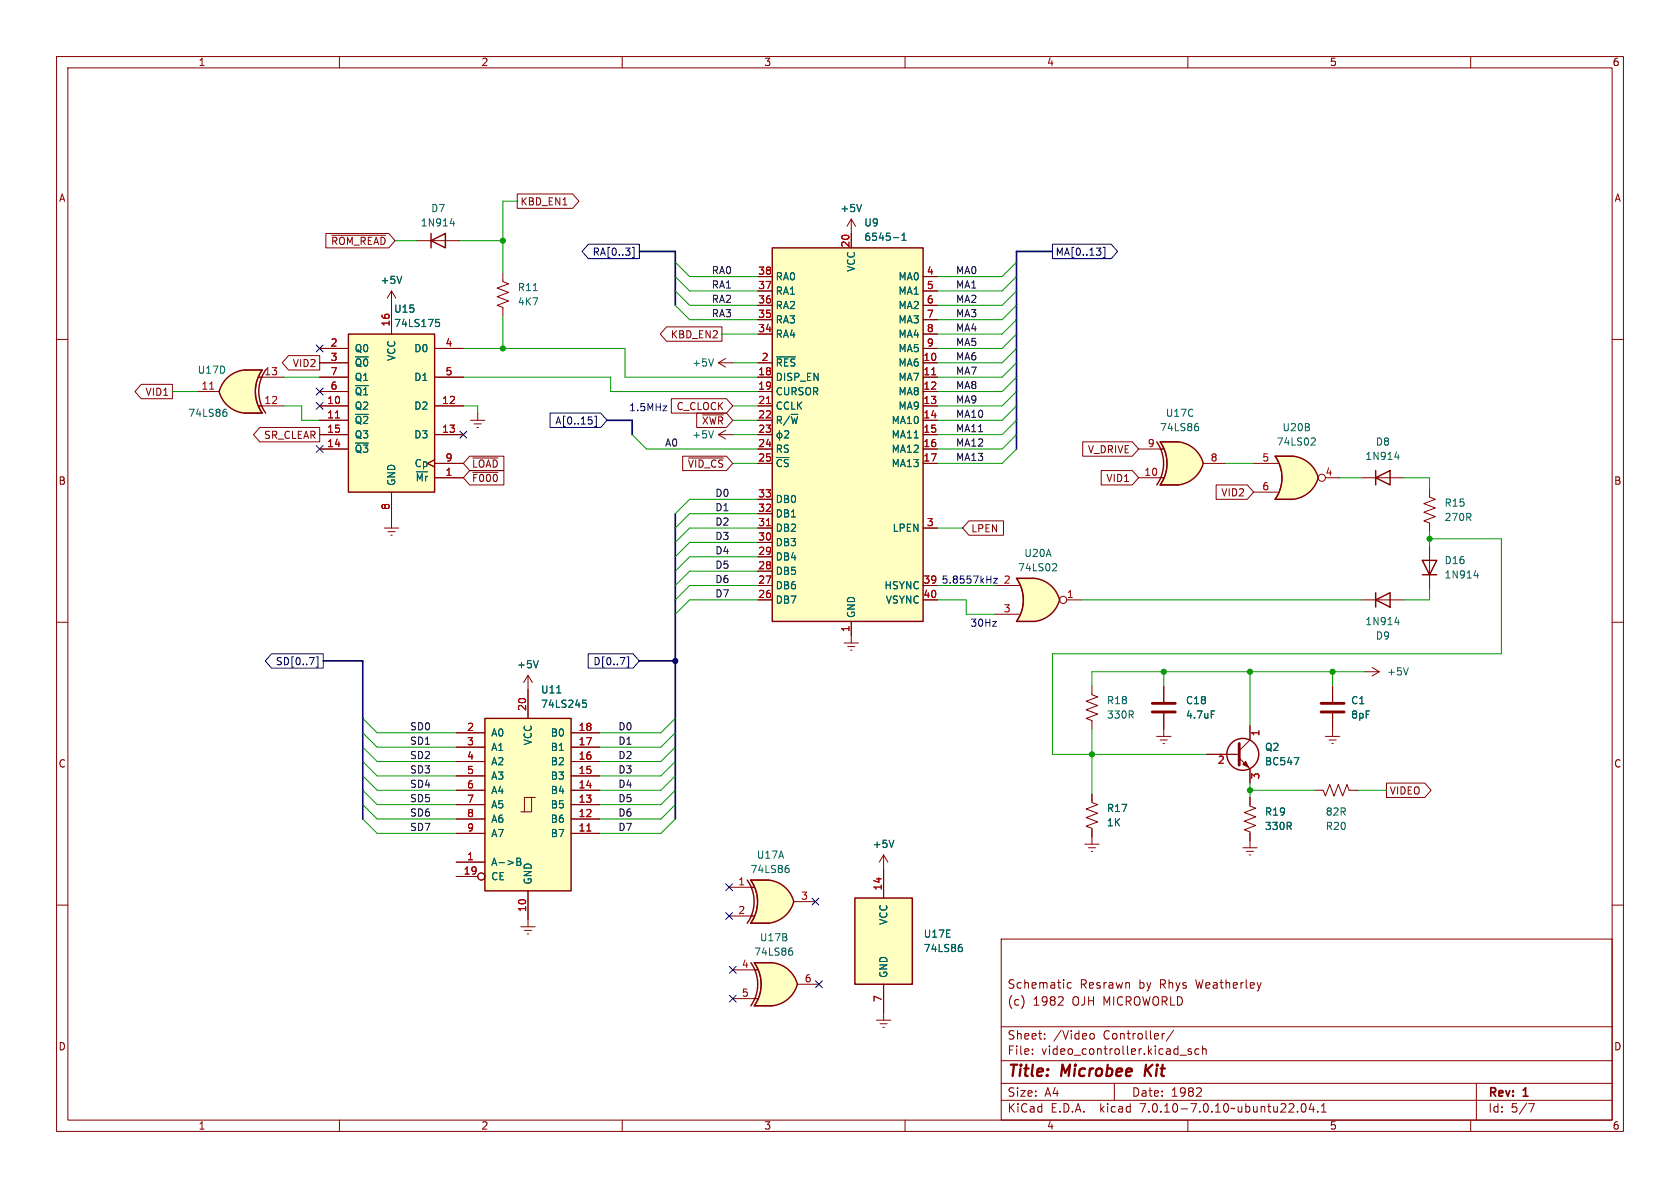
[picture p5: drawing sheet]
<svg xmlns="http://www.w3.org/2000/svg" width="297mm" height="210mm" viewBox="0 0 297 210" stroke-linecap="round" stroke-linejoin="round" font-family="sans-serif">
<g fill="none" stroke="#840000" stroke-width=".18">
<path d="M10 10h277v190h-277zM12 12h273v186h-273zM60 10v2M110 10v2M160 10v2M210 10v2M260 10v2M10 60h2M285 60h2M10 110h2M285 110h2M193 121.3v1.5l1.1 .4-2.1 .8 2.1 .7-2.1 .8 2.1 .7-2.1 .8 1 .4v1.5"/>
<path d="M204.5 130.2h2.5M205.1 130.8h1.3M205.6 131.4h.3M205.7 121.3v2.8M205.7 126.1v4.1M10 160h2M193 140.3v1.6l1.1 .3-2.1 .8 2.1 .8-2.1 .7 2.1 .8-2.1 .8 1 .3v1.6M285 160h2M177 166h108v32h-108zM181 176.6v1M187.8 176.3l.2 .2-.1 .3-.9 .9h1M189.4 173.8l-.4-.1-.3 .3v.4l.1 .2h.6"/>
<path d="M60 198v2M110 198v2M160 198v2M177 194.5h108M177 191.5h108M177 187.5h108M177 181.5h108M182.5 186.3v.1M182.5 185.5v.1M184.7 183.6v.1M184.7 182.8v.1M192.7 182.8l.5-.1 .3 .3v.4l-.2 .2-.3 .1-.3-.1"/>
<path d="M197 191.5v3M205.9 182.7l-.3 .1-.1 .2M207.5 182.1l-1.3 2M208.6 186.5h1.1M210 198v2M210.6 185.5l-.4-.1-.2 .2 .1 .2 .5 .2v.3h-.6M212 185.5l-.5-.1-.3 .3v.4l.2 .2h.6M212.2 192.4l.2 .2-.1 .3-.8 .9h.9M212.6 185.5l.2-.1 .4 .1v.9M212.6 184.9v1.5M229.4 196.5v.1M230.2 195.2l.2-.1a.81 .81 0 0 1 .6 .6 .81 .81 0 0 1-.3 .8l-.2 .1a.81 .81 0 0 1-.3-1.4z"/>
<path d="M231.8 195l-.3 1.1h.9M232.2 195.6v1M233 196.5v.1M233.6 196.6h.9M233.6 195.5l.4-.4v1.5M260 198v2M261 191.5v6.5M270.2 195.1h1l-.6 1.5"/>
</g>
<path d="M202.6 188.2l-.3 2M203.7 188.2l-1.2 1.2" fill="none" stroke="#840000" stroke-width=".4"/>
<path d="M203.7 125.9h4.1M203.7 124.3h4.1" fill="none" stroke="#840000" stroke-width=".51"/>
<path d="M214.1 125.7h.6" fill="none" stroke="#006464" stroke-width=".18"/>
<path d="M135.3 158l5 1.4a5.2 5.2 0 0 1-4.4 3.8z" fill="#ffffc2" stroke="#ffffc2" stroke-width=".18"/>
<path d="M132.7 155.6h3.2M132.7 163.2h3.2" fill="none" stroke="#ffffc2" stroke-width=".18"/>
<path d="M132.7 155.6h3.2v7.6h-3.2a6.7 6.7 0 0 0 0-7.6z" fill="#ffffc2"/>
<g fill="#ffffc2" stroke="#ffffc2" stroke-width=".18">
<path d="M135.9 155.6a5.1 5.1 0 0 1 4.4 3.8l-4.9 1.3z"/>
<path d="M136 172.6l5 1.4a5.2 5.2 0 0 1-4.4 3.8z"/>
</g>
<path d="M132.1 155.6a6.6 6.6 0 0 1 0 7.6M132.7 155.6h3.2a5.1 5.1 0 0 1 4.4 3.8 5.2 5.2 0 0 1-4.4 3.8h-3.2a6.6 6.6 0 0 0 0-7.6z" fill="none" stroke="#840000" stroke-width=".25"/>
<path d="M128.9 156.8h4.4M135.9 155.6h-3.2a6.6 6.6 0 0 1 0 7.6h3.2M140.3 159.4h3.8M128.9 161.9h4.4" fill="none" stroke="#840000" stroke-width=".18"/>
<path d="M139 153.5h.4l.1 .2v.4l-.5 .1M139.2 153h.2" fill="none" stroke="#006464" stroke-width=".18"/>
<path d="M133.3 177.8h3.2M133.3 170.2h3.2" fill="none" stroke="#ffffc2" stroke-width=".18"/>
<path d="M133.3 170.2h3.2v7.6h-3.2a6.7 6.7 0 0 0 0-7.6z" fill="#ffffc2"/>
<g fill="#ffffc2" stroke="#ffffc2" stroke-width=".18">
<path d="M136.6 170.2a5.1 5.1 0 0 1 4.4 3.8l-5 1.3z"/>
<path d="M61.6 59.1h15.2v27.9h-15.2z"/>
<path d="M151.1 158.8h10.2v15.2h-10.2z"/>
<path d="M182.3 104.7l5 1.3a5.2 5.2 0 0 1-4.4 3.9z"/>
</g>
<path d="M61.6 59.1h15.2v27.9h-15.2zM151.1 158.8h10.2v15.2h-10.2zM132.7 170.2a6.6 6.6 0 0 1 0 7.6M136.5 170.2h-3.2a6.6 6.6 0 0 1 0 7.6h3.2M136.6 170.2a5.1 5.1 0 0 1 4.4 3.8 5.2 5.2 0 0 1-4.4 3.8" fill="none" stroke="#840000" stroke-width=".25"/>
<g fill="none" stroke="#840000" stroke-width=".18">
<path d="M69.2 54v5.1M56.5 71.8h5.1M56.5 74.3h5.1M56.5 76.8h5.1M56.5 79.4h5.1M56.5 61.6h5.1M56.5 64.1h5.1M56.5 66.7h5.1M56.5 69.2h5.1M76.8 71.8h5.1M76.8 76.8h5.1M76.8 61.6h5.1"/>
<path d="M76.8 66.7h5.1M69.2 87v5.1M76.8 81.3l-1.2 .6 1.2 .7M76.8 84.5h5.1M76.8 81.9h5.1M149.2 113.7h2.6M149.9 114.3h1.2M150.4 114.9h.2M150.5 112.4v1.3M156.2 153.7v5.1M191.8 149.2h2.5M192.4 149.9h1.3"/>
<path d="M192.9 150.5h.3M193 148v1.2M129.5 176.5h4.5M129.5 171.5h4.5M136.5 170.2h-3.2a6.6 6.6 0 0 1 0 7.6h3.2M141 174h3.8M156.2 174v6.3M154.9 180.3h2.6M155.6 181h1.2M156.1 181.6h.2"/>
</g>
<path d="M77 56.5h.7M77.2 56.9h.3l.2 .3v.4l-.5 .1M139.7 168.1h.3l.2 .2-.1 .4-.4 .2M139.8 167.6h.2M169.7 167.4l.3 .1 .1 .2v.4l-.4 .1M169.8 166.9h.2" fill="none" stroke="#006464" stroke-width=".18"/>
<path d="M59.3 73.9h.7" fill="none" stroke="#a90000" stroke-width=".18"/>
<path d="M179.7 109.9h3.2M179.7 102.2h3.2" fill="none" stroke="#ffffc2" stroke-width=".18"/>
<path d="M179.7 102.2h3.2v7.7h-3.2a6.7 6.7 0 0 0 0-7.7z" fill="#ffffc2"/>
<g fill="#ffffc2" stroke="#ffffc2" stroke-width=".18">
<path d="M182.9 102.2a5.1 5.1 0 0 1 4.4 3.8l-5 1.3z"/>
<path d="M40.1 66.9a5.2 5.2 0 0 1 3.1-1.5l.6 5.2-5.1-1.4 .6-1.2z"/>
</g>
<path d="M179.7 102.2h3.2a5.1 5.1 0 0 1 4.4 3.8 5.2 5.2 0 0 1-4.4 3.9h-3.2a6.6 6.6 0 0 0 0-7.7z" fill="none" stroke="#840000" stroke-width=".25"/>
<g fill="none" stroke="#840000" stroke-width=".18">
<path d="M175.9 103.5h4.3M175.9 108.6h4.3M182.9 102.2h-3.2a6.6 6.6 0 0 1 0 7.7h3.2M188.6 106h2.5M234.3 130.2h2.6M234.9 130.8h1.3M235.5 131.4h.2M235.6 128.9v1.3M156.2 151.1l-.8 1.3M156.2 151.1v2.6M156.2 151.1l.8 1.3M219.7 149.9h2.5"/>
<path d="M220.3 150.5h1.3M220.9 151.1h.2M221 148.6v1.3"/>
<circle cx="188" cy="106" r=".63"/>
</g>
<path d="M186.3 99.6l.4 .1 .1 .3-.8 .9h.8M158 148.5l-.4 1.3" fill="none" stroke="#006464" stroke-width=".18"/>
<path d="M43.2 65.4h3.2M43.2 73h3.2" fill="none" stroke="#ffffc2" stroke-width=".18"/>
<path d="M43.2 65.4h3.2a6.7 6.7 0 0 0 0 7.6h-3.2z" fill="#ffffc2"/>
<g fill="#ffffc2" stroke="#ffffc2" stroke-width=".18">
<path d="M38.7 69.2l5-1.3-.5 5.1a5.1 5.1 0 0 1-4.5-3.8z"/>
<path d="M207.7 80.6l5 1.3a5.2 5.2 0 0 1-4.4 3.8z"/>
</g>
<path d="M43.2 65.4a5.2 5.2 0 0 0-4.5 3.8 5.1 5.1 0 0 0 4.5 3.8M43.2 65.4h3.2a6.6 6.6 0 0 0 0 7.6h-3.2M47 65.4a6.6 6.6 0 0 0 0 7.6" fill="none" stroke="#840000" stroke-width=".25"/>
<path d="M34.9 69.2h3.8M43.2 65.4h3.2a6.7 6.7 0 0 0 0 7.6h-3.2M45.7 66.7h4.5M45.7 71.8h4.5" fill="none" stroke="#840000" stroke-width=".18"/>
<path d="M37.1 68.8h.7" fill="none" stroke="#a90000" stroke-width=".18"/>
<path d="M39.6 72.8l.4 .1 .1 .2v.4l-.5 .1M39.8 72.3h.2" fill="none" stroke="#006464" stroke-width=".18"/>
<path d="M205.1 78.1h3.2M205.1 85.7h3.2" fill="none" stroke="#ffffc2" stroke-width=".18"/>
<path d="M205.1 78.1h3.2v7.6h-3.2a6.7 6.7 0 0 0 0-7.6z" fill="#ffffc2"/>
<g fill="#ffffc2" stroke="#ffffc2" stroke-width=".18">
<path d="M208.3 78.1a5.1 5.1 0 0 1 4.4 3.8l-5 1.3z"/>
<path d="M228 83.1l5 1.4a5.2 5.2 0 0 1-4.4 3.8z"/>
</g>
<path d="M204.5 78.1a6.6 6.6 0 0 1 0 7.6M205.1 78.1h3.2a5.1 5.1 0 0 1 4.4 3.8 5.2 5.2 0 0 1-4.4 3.8h-3.2a6.6 6.6 0 0 0 0-7.6zM251.5 99.1h2.5l-1.3 2.5zM243.2 106l2.5-1.2v2.5zM243.2 104.8v2.5M251.5 101.6h2.5" fill="none" stroke="#840000" stroke-width=".25"/>
<path d="M201.3 79.4h4.4M208.3 78.1h-3.2a6.6 6.6 0 0 1 0 7.6h3.2M201.3 84.5h4.4M212.7 81.9h3.8M252.7 86.4v1.5l1 .4-2 .7 2 .8-2 .8 2 .7-2 .8 1 .4v1.5M252.7 96.5v7.6M240.7 106h7.6M241.3 118.7h2.5M242.6 118l1.2 .7M243.8 118.7l-1.2 .8M235.6 121.3v2.8M235.6 126.1v2.8" fill="none" stroke="#840000" stroke-width=".18"/>
<path d="M211.4 75.4h.4l.1 .2-.1 .4-.4 .1M211.5 74.9h.3M246.6 110h.8M247.2 109.6v.8M249 118.1l-.5 1.2M260.6 101.8h.8M261.2 101.3v.9" fill="none" stroke="#006464" stroke-width=".18"/>
<path d="M233.6 125.9h4M233.6 124.3h4" fill="none" stroke="#840000" stroke-width=".51"/>
<path d="M225.4 88.3h3.2M225.4 80.6h3.2" fill="none" stroke="#ffffc2" stroke-width=".18"/>
<path d="M225.4 80.6h3.2v7.7h-3.2a6.7 6.7 0 0 0 0-7.7z" fill="#ffffc2"/>
<g fill="#ffffc2" stroke="#ffffc2" stroke-width=".18">
<path d="M228.6 80.6a5.1 5.1 0 0 1 4.4 3.9l-4.9 1.3z"/>
<path d="M85.7 127h15.3v30.5h-15.3z"/>
<path d="M136.5 43.8h26.7v66.1h-26.7z"/>
</g>
<g fill="none" stroke="#840000" stroke-width=".25">
<path d="M76.2 42.5l2.5-1.2v2.5zM76.2 41.3v2.5M136.5 43.8h26.7v66.1h-26.7zM228.6 80.6h-3.2a6.6 6.6 0 0 1 0 7.7h3.2M228.6 80.6a5.1 5.1 0 0 1 4.4 3.9 5.2 5.2 0 0 1-4.4 3.8M243.2 84.5l2.5-1.3v2.5zM243.2 83.2v2.5M85.7 127h15.3v30.5h-15.3z"/>
<circle cx="219.7" cy="133.3" r="2.82"/>
</g>
<g fill="none" stroke="#840000" stroke-width=".18">
<path d="M91.4 34.3h9.8l1.2 1.3-1.2 1.2h-9.8zM150.5 38.7l-.8 1.3M150.5 38.7v5.1M150.5 38.7l.8 1.3M57.6 41.3h11.1l1.1 1.2-1.1 1.3h-11.1zM58.7 41.6h9.5M69.2 51.4v7.7M69.2 51.4l-.7 1.3M69.2 51.4l.8 1.3M73.7 42.5h7.6M88.9 48.3v1.5l1 .4-2 .7 2 .8-2 .8 2 .7-2 .8 1 .4v1.5M117.8 57.8h9.8v2.5h-9.8l-1.1-1.2z"/>
<path d="M134 59.1h2.5M134 56.5h2.5M134 54h2.5M134 51.4h2.5M134 48.9h2.5M163.2 59.1h2.5M163.2 56.5h2.5M163.2 54h2.5M163.2 51.4h2.5M163.2 48.9h2.5M25 67.9h5.5v2.6h-5.5l-1.1-1.3zM45.9 75.6h10.6v2.5h-10.6l-1.1-1.3z"/>
<path d="M51 62.9h5.5v2.5h-5.5l-1.1-1.3zM56.5 74.3h5.1M56.5 64.1h5.1M56.5 76.8h5.1M56.5 66.7h5.1M56.5 69.2h5.1M56.5 71.8h5.1M56.5 79.4h5.1M56.5 61.6h5.1M76.8 76.8h5.1M76.8 66.7h5.1M76.8 71.8h5.1"/>
<path d="M76.8 61.6h5.1M83.2 74.3h2.5M83.8 74.9h1.3M84.3 75.6h.3M84.5 73v1.3M118.7 70.5h9.7l1.1 1.3-1.1 1.2h-9.7zM123.2 73h5.2l1.1 1.3-1.1 1.3h-5.2zM124.2 73.3h3.7M127 64.1l1.3 .8M127 64.1h2.5M127 76.8l1.3 .8M127 76.8h2.5"/>
<path d="M128.3 63.4l-1.3 .7M128.3 76.1l-1.3 .7M134 74.3h2.5M134 64.1h2.5M134 76.8h2.5M134 66.7h2.5M134 69.2h2.5M134 71.8h2.5M134 79.4h2.5M163.2 74.3h2.5M163.2 64.1h2.5M163.2 76.8h2.5"/>
<path d="M163.2 66.7h2.5M163.2 69.2h2.5M163.2 71.8h2.5M163.2 79.4h2.5M163.2 61.6h2.5M191.4 78.1h8.8l1.1 1.3-1.1 1.2h-8.8zM67.9 93.3h2.6M68.6 94h1.2M69.1 94.6h.2M69.2 87v6.3M76.8 81.3l-1.2 .6 1.2 .7M76.8 84.5h5.1"/>
<path d="M76.8 81.9h5.1M83 83.2h6.1v2.5h-6.1l-1.1-1.2zM83 80.6h6.1v2.6h-6.1l-1.1-1.3zM83.6 81h4.4M83.6 83.5h4.4M120.7 80.6h7.7l1.1 1.3-1.1 1.3h-7.7zM121.7 81h6.2M134 81.9h2.5M134 93.3h2.5M134 98.4h2.5M134 95.9h2.5M134 90.8h2.5"/>
<path d="M134 88.3h2.5M163.2 81.9h2.5M163.2 93.3h2.5M171.3 92.1h6.1v2.5h-6.1l-1.1-1.3zM194.7 83.2h5.5l1.1 1.3-1.1 1.2h-5.5zM215 85.7h5.5l1.1 1.3-1.1 1.3h-5.5zM221.6 81.9h4.3M221.6 87h4.3M228.6 80.6h-3.2a6.6 6.6 0 0 1 0 7.7h3.2M234.3 84.5h2.6M240.7 84.5h7.6M93.3 119.4l-.7 1.3"/>
<path d="M93.3 119.4v7.6M93.3 119.4l.8 1.3M134 106h2.5M134 103.5h2.5M134 101h2.5M150.5 109.9v2.5M163.2 106h2.5M163.2 103.5h2.5M80.6 139.7h5.1M80.6 137.2h5.1M80.6 134.6h5.1M80.6 132.1h5.1"/>
<path d="M80.6 129.5h5.1M101 139.7h5M101 137.2h5M101 134.6h5M101 132.1h5M101 129.5h5M205.7 121.3v2.8M205.7 126.1v2.8M213.4 133.4h5.7M219.1 134l1.9 1.9v2.5M221 128.3v2.5l-1.9 1.9M232.4 139.7h1.5l.4 1 .8-2 .7 2 .8-2 .8 2 .7-2 .4 1h1.5"/>
<path d="M235.6 121.3v2.8M235.6 126.1v2.8M245.1 138.4h6.8l1.1 1.3-1.1 1.3h-6.8zM80.6 152.4h5.1M80.6 147.3h5.1M80.6 144.8h5.1M80.6 142.2h5.1M80.6 154.9h3.9M93.3 157.5v6.3M94 141h-1.3v2.5M94.6 141h-.6v2.5h-1.9M101 147.3h5"/>
<path d="M101 144.8h5M101 142.2h5M156.2 153.7v5.1M193 140.3v1.3M193 146.7v1.3M221 141v1.5l1 .4-2 .7 2 .8-2 .8 2 .7-2 .8 1 .4v1.5M92.1 163.8h2.5M92.7 164.5h1.3M93.2 165.1h.3M156.2 174v5.1"/>
<circle cx="233.7" cy="84.5" r=".63"/>
<circle cx="85.1" cy="154.9" r=".63"/>
</g>
<g fill="none" stroke="#006464" stroke-width=".18">
<path d="M79.6 39.5h.8M80.2 39.1v.8M152.3 36.1l-.4 1.3M71 48.8l-.4 1.3M77 56.5h.7M77.2 56.9h.3l.2 .3v.4l-.5 .1M94.3 51.4h.7M157.9 42h1M159.5 42.5h.7M159.5 41.6l.3-.4v1.3M126.1 63.4l-.4 1.3M126.1 76.1l-.4 1.3"/>
<path d="M137.3 63.1h3.3M137.8 76.1v1.7M138.7 76.3l.5-.2 .2 .4-.8 .9h.8M232 77.4l.4 .1 .1 .3-.8 .9h.8M246.6 80.8h.8M247.2 80.4v.8M95.2 116.8l-.5 1.3M98.4 122.5h.8M103 123.8h.6M103.1 124.3h.4l.2 .2-.1 .5h-.5M214.1 125.7h.6M228.8 133.9h.8l-.5 1.3"/>
<path d="M91.4 151.7h.4l.2 .3-.2 .3 .2 .1 .1 .3-.2 .3h-.5zM91.4 152.3h.4M158 148.5l-.4 1.3M169.7 167.4l.3 .1 .1 .2v.4l-.4 .1M169.8 166.9h.2"/>
<circle cx="137.8" cy="77" r=".44"/>
</g>
<path d="M59.3 73.9h.7M135.5 71.3h.7M164.7 66.3h.7M135.5 92.9h.7M103.7 146.9h.8" fill="none" stroke="#a90000" stroke-width=".18"/>
<path d="M219.1 131.4v3.9" fill="none" stroke="#840000" stroke-width=".51"/>
<path d="M219.7 135.1l.5-.5 .5 1z" fill="#840000" stroke="#840000" stroke-width=".18"/>
<g fill="none" stroke="#000084" stroke-width=".18">
<path d="M104 43.2h9v2.5h-9l-1.1-1.2zM111.8 43.7h.3v1.8h-.3M186.1 43.2h10.4l1.1 1.3-1.1 1.2h-10.4zM193.8 43.9h.8l-.4 .4M194.6 44.5v.5M195 43.7h.3v1.8h-.3M55.9 68.6l1.2 1.2M55.9 78.8l1.2 1.2M55.9 61l1.2 1.2M55.9 71.1l1.2 1.3M57.1 68.6l-1.2 1.2M57.1 78.8l-1.2 1.2"/>
<path d="M57.1 61l-1.2 1.2M57.1 71.1l-1.2 1.3M81.3 76.2l1.2 1.2M82.5 76.2l-1.2 1.2M97.2 73h9l1.1 1.3-1.1 1.3h-9zM104.6 74.3v.5M105.1 73.6h.3v1.8h-.3M48 115.6h9.1v2.5h-9.1l-1.1-1.3zM55.9 116.1h.3v1.8h-.3M104 115.6h7.9l1.1 1.2-1.1 1.3h-7.9zM110.8 116.1h.3v1.8h-.3M128.3 156.2l1.2 1.3"/>
<path d="M129.5 156.2l-1.2 1.3M143.5 158.8l1.3 1.2M144.8 158.8l-1.3 1.2M128.3 161.3l1.2 1.2M128.9 170.8l1.2 1.3M128.9 175.9l1.2 1.2M129.5 161.3l-1.2 1.2M130.1 170.8l-1.2 1.3M130.1 175.9l-1.2 1.2M144.2 173.4l1.2 1.2M145.4 173.4l-1.2 1.2"/>
</g>
<path d="M117.2 71.8h.7l-.7 .8h.7M175.5 109.9h.6l-.6 .8h.6M175.7 102.2h.6l-.6 .9h.6" fill="none" stroke="#0000c2" stroke-width=".18"/>
<path d="M113 44.5h6.4v9.5M186.1 44.5h-6.4v34.9M107.3 74.3h4.5v2.5M119.4 90.8v54M57.1 116.8h7v28M113 116.8h6.4" fill="none" stroke="#000084" stroke-width=".3"/>
<g fill="none" stroke="#009600" stroke-width=".18">
<path d="M91.4 35.6h-2.5v12.7M69.8 42.5h3.9M81.3 42.5h7.6M88.9 55.9v5.7M119.4 54l2.5 2.5h12.1M119.4 48.9l2.5 2.5h12.1M119.4 46.4l2.5 2.5h12.1M119.4 51.4l2.5 2.6h12.1M127.6 59.1h6.4M179.7 59.1l-2.5 2.5h-11.5M179.7 54l-2.5 2.5h-11.5M179.7 48.9l-2.5 2.5h-11.5"/>
<path d="M179.7 46.4l-2.5 2.5h-11.5M179.7 56.5l-2.5 2.6h-11.5M179.7 51.4l-2.5 2.6h-11.5M30.5 69.2h4.4M50.2 66.7h6.3M50.2 71.8h3.1v2.5h3.2M81.9 66.7h26v2.5h26.1M81.9 61.6h28.6v5.1h23.5M81.9 71.8h2.6v1.2M111.8 76.8l2.5 2.6h19.7M129.5 71.8h4.5M129.5 76.8h4.5"/>
<path d="M129.5 74.3h4.5M129.5 64.1h4.5M179.7 79.4l-2.5 2.5h-11.5M179.7 64.1l-2.5 2.6h-11.5M179.7 69.2l-2.5 2.6h-11.5M179.7 74.3l-2.5 2.5h-11.5M179.7 66.7l-2.5 2.5h-11.5M179.7 71.8l-2.5 2.5h-11.5M179.7 61.6l-2.5 2.5h-11.5M179.7 76.8l-2.5 2.6h-11.5M129.5 81.9h4.5M134 95.9h-12.1l-2.5 2.5"/>
<path d="M134 98.4h-12.1l-2.5 2.6M134 93.3h-12.1l-2.5 2.6M134 88.3h-12.1l-2.5 2.5M134 90.8h-12.1l-2.5 2.5M165.7 93.3h4.5M216.5 81.9h5.1M236.9 84.5h3.8M248.3 84.5h4.4v1.9M252.7 95.3h12.7v20.3h-79.3v17.8h27.3M252.7 94v2.5M134 106h-12.1l-2.5 2.6M134 101h-12.1l-2.5 2.5"/>
<path d="M134 103.5h-12.1l-2.5 2.5M165.7 106h5.1v2.6h5.1M165.7 103.5h10.2M191.1 106h49.6M205.7 118.7v2.6M221 118.7v9.6M235.6 118.7v2.6M241.3 118.7h-48.3v2.6M252.7 104.1v1.9h-4.4M64.1 137.2l2.6 2.5h13.9M64.1 127l2.6 2.5h13.9M64.1 134.6l2.6 2.6h13.9"/>
<path d="M64.1 129.5l2.6 2.6h13.9M64.1 132.1l2.6 2.5h13.9M64.1 139.7l2.6 2.5h13.9M119.4 137.2l-2.6 2.5h-10.8M119.4 127l-2.6 2.5h-10.8M119.4 134.6l-2.6 2.6h-10.8M119.4 129.5l-2.6 2.6h-10.8M119.4 132.1l-2.6 2.5h-10.8M119.4 139.7l-2.6 2.5h-10.8M193 128.9v11.4M221 139.7h11.4M221 138.4v2.6"/>
<path d="M240 139.7h5.1M64.1 144.8l2.6 2.5h13.9M64.1 142.2l2.6 2.6h13.9M119.4 144.8l-2.6 2.5h-10.8M119.4 142.2l-2.6 2.6h-10.8"/>
</g>
<g fill="#009600" stroke="#009600" stroke-width=".18">
<circle cx="88.9" cy="42.5" r=".46"/>
<circle cx="88.9" cy="61.6" r=".46"/>
<circle cx="221" cy="139.7" r=".46"/>
<circle cx="235.6" cy="118.7" r=".46"/>
<circle cx="252.7" cy="95.3" r=".46"/>
<circle cx="221" cy="118.7" r=".46"/>
<circle cx="193" cy="133.4" r=".46"/>
<circle cx="205.7" cy="118.7" r=".46"/>
</g>
<circle cx="119.4" cy="116.8" r=".46" fill="#000084" stroke="#000084" stroke-width=".18"/>
<g font-size="2.8" fill="#840000">
<text x="178" y="190.9">Title:</text>
<text x="187.7" y="190.9">Microbee</text>
<text x="203.2" y="190.9">Kit</text>
</g>
<g font-size="2.1" fill="#840000">
<text x="178" y="178">(c)</text>
<text x="178" y="175">Schematic</text>
<text x="182.6" y="178">1982</text>
<text x="189.6" y="178">OJH MICROWORLD</text>
<text x="190.9" y="175">Resrawn</text>
<text x="201.4" y="175">by</text>
<text x="205.2" y="175">Rhys</text>
<text x="211.7" y="175">Weatherley</text>
<text x="178" y="184">Sheet:</text>
<text x="186.2" y="184">/Video</text>
<text x="195.1" y="184">Controller/</text>
<text x="178" y="186.7">File:</text>
<text x="184.1" y="186.7">video_controller.kicad_sch</text>
<text x="178" y="196.9">KiCad</text>
<text x="178" y="194.1">Size:</text>
<text x="184.7" y="194.1">A4</text>
<text x="185.7" y="196.9">E.D.A.</text>
<text x="194.6" y="196.9">kicad</text>
<text x="200" y="194.1">Date:</text>
<text x="201.8" y="196.9">7.0.10-7.0.10~ubuntu22.04.1</text>
<text x="207" y="194.1">1982</text>
<text x="263" y="194.3">Rev:</text>
<text x="263" y="196.9">Id:</text>
<text x="267.1" y="196.9">5/7</text>
<text x="269.4" y="194.3">1</text>
</g>
<g font-size="1.8" fill="#840000">
<text x="35" y="11.9">1</text>
<text x="85" y="11.9">2</text>
<text x="135" y="11.9">3</text>
<text x="185" y="11.9">4</text>
<text x="235" y="11.9">5</text>
<text x="285" y="11.9">6</text>
<text x="10.3" y="35.9">A</text>
<text x="285.3" y="35.9">A</text>
<text x="91.9" y="36.5">KBD_EN1</text>
<text x="58.4" y="43.5">~{ROM_READ}</text>
<text x="51.7" y="65.1">VID2</text>
<text x="118.5" y="60">KBD_EN2</text>
<text x="25.6" y="70.2">VID1</text>
<text x="46.6" y="77.8">SR_CLEAR</text>
<text x="119.5" y="72.7">C_CLOCK</text>
<text x="124" y="75.2">~{XWR}</text>
<text x="83.3" y="82.9">~{LOAD}</text>
<text x="121.5" y="82.9">~{VID_CS}</text>
<text x="192.2" y="80.3">V_DRIVE</text>
<text x="10.3" y="85.9">B</text>
<text x="83.3" y="85.4">~{F000}</text>
<text x="195.5" y="85.4">VID1</text>
<text x="215.8" y="87.9">VID2</text>
<text x="285.3" y="85.9">B</text>
<text x="171.6" y="94.3">LPEN</text>
<text x="10.3" y="135.9">C</text>
<text x="285.3" y="135.9">C</text>
<text x="245.6" y="140.7">VIDEO</text>
<text x="10.3" y="185.9">D</text>
<text x="285.3" y="185.9">D</text>
<text x="35" y="199.9">1</text>
<text x="85" y="199.9">2</text>
<text x="135" y="199.9">3</text>
<text x="185" y="199.9">4</text>
<text x="235" y="199.9">5</text>
<text x="285" y="199.9">6</text>
</g>
<g font-size="1.8" fill="#006464">
<text x="74.3" y="40.2">1N914</text>
<text x="76.1" y="37.7">D7</text>
<text x="148.5" y="37.7">+5V</text>
<text x="152.7" y="40.2">U9</text>
<text x="152.7" y="42.8">6545-1</text>
<text x="67.2" y="50.4">+5V</text>
<text x="91.4" y="51.7">R11</text>
<text x="137" y="52.3">RA1</text>
<text x="137" y="49.8">RA0</text>
<text x="151.4" y="48.2" transform="rotate(-90 151.4 48.2)">VCC</text>
<text x="158.7" y="49.8">MA0</text>
<text x="158.7" y="52.3">MA1</text>
<text x="69.6" y="55.5">U15</text>
<text x="69.6" y="58">74LS175</text>
<text x="91.4" y="54.2">4K7</text>
<text x="137" y="59.9">RA4</text>
<text x="137" y="57.4">RA3</text>
<text x="137" y="54.8">RA2</text>
<text x="158.7" y="54.8">MA2</text>
<text x="158.7" y="57.4">MA3</text>
<text x="158.7" y="59.9">MA4</text>
<text x="62.6" y="62.5">Q0</text>
<text x="62.6" y="65">~{Q0}</text>
<text x="70.1" y="63.9" transform="rotate(-90 70.1 63.9)">VCC</text>
<text x="73.1" y="62.5">D0</text>
<text x="122.3" y="65">+5V</text>
<text x="137" y="65">~{RES}</text>
<text x="158.7" y="65">MA6</text>
<text x="158.7" y="62.5">MA5</text>
<text x="34.9" y="66.3">U17D</text>
<text x="62.6" y="70.1">~{Q1}</text>
<text x="62.6" y="67.5">Q1</text>
<text x="73.1" y="67.5">D1</text>
<text x="137" y="67.5">DISP_EN</text>
<text x="137" y="70.1">CURSOR</text>
<text x="158.7" y="67.5">MA7</text>
<text x="158.7" y="70.1">MA8</text>
<text x="33.2" y="73.9">74LS86</text>
<text x="62.6" y="72.6">Q2</text>
<text x="62.6" y="75.2">~{Q2}</text>
<text x="62.6" y="77.7">Q3</text>
<text x="73.1" y="72.6">D2</text>
<text x="73.1" y="77.7">D3</text>
<text x="122.3" y="77.7">+5V</text>
<text x="137" y="72.6">CCLK</text>
<text x="137" y="75.2">R/~{W}</text>
<text x="157.5" y="75.2">MA10</text>
<text x="157.5" y="77.7">MA11</text>
<text x="158.7" y="72.6">MA9</text>
<text x="205" y="76.4">74LS86</text>
<text x="206" y="73.9">U17C</text>
<text x="226.6" y="76.4">U20B</text>
<text x="62.6" y="80.2">~{Q3}</text>
<text x="73.2" y="82.8">Cp</text>
<text x="137" y="80.2">RS</text>
<text x="137" y="82.8">~{CS}</text>
<text x="157.5" y="80.2">MA12</text>
<text x="157.5" y="82.8">MA13</text>
<text x="225.6" y="79">74LS02</text>
<text x="241.3" y="81.5">1N914</text>
<text x="243.1" y="79">D8</text>
<text x="70.1" y="86" transform="rotate(-90 70.1 86)">GND</text>
<text x="73.4" y="85.3">~{Mr}</text>
<text x="137" y="89.1">DB0</text>
<text x="255.3" y="89.8">R15</text>
<text x="137" y="94.2">DB2</text>
<text x="137" y="91.7">DB1</text>
<text x="157.7" y="94.2">LPEN</text>
<text x="255.3" y="92.3">270R</text>
<text x="137" y="101.8">DB5</text>
<text x="137" y="99.3">DB4</text>
<text x="137" y="96.7">DB3</text>
<text x="179.9" y="101.2">74LS02</text>
<text x="181" y="98.7">U20A</text>
<text x="255.3" y="99.9">D16</text>
<text x="137" y="106.9">DB7</text>
<text x="137" y="104.4">DB6</text>
<text x="156.3" y="104.4">HSYNC</text>
<text x="156.5" y="106.9">VSYNC</text>
<text x="255.3" y="102.5">1N914</text>
<text x="151.4" y="109.3" transform="rotate(-90 151.4 109.3)">GND</text>
<text x="241.3" y="110.7">1N914</text>
<text x="243.1" y="113.3">D9</text>
<text x="91.3" y="118.3">+5V</text>
<text x="245.1" y="119.6">+5V</text>
<text x="95.5" y="122.8">U11</text>
<text x="95.5" y="125.3">74LS245</text>
<text x="195.6" y="124.7">R18</text>
<text x="209.6" y="124.7">C18</text>
<text x="238.8" y="124.7">C1</text>
<text x="86.7" y="130.4">A0</text>
<text x="94.2" y="131.8" transform="rotate(-90 94.2 131.8)">VCC</text>
<text x="97.3" y="130.4">B0</text>
<text x="195.6" y="127.2">330R</text>
<text x="209.6" y="127.2">4.7uF</text>
<text x="238.8" y="127.2">8pF</text>
<text x="86.7" y="132.9">A1</text>
<text x="86.7" y="135.5">A2</text>
<text x="97.3" y="135.5">B2</text>
<text x="97.3" y="132.9">B1</text>
<text x="223.5" y="135.5">BC547</text>
<text x="223.5" y="132.9">Q2</text>
<text x="86.7" y="138">A3</text>
<text x="86.7" y="140.6">A4</text>
<text x="86.7" y="143.1">A5</text>
<text x="97.3" y="143.1">B5</text>
<text x="97.3" y="140.6">B4</text>
<text x="97.3" y="138">B3</text>
<text x="195.6" y="143.7">R17</text>
<text x="86.7" y="145.6">A6</text>
<text x="86.7" y="148.2">A7</text>
<text x="97.3" y="148.2">B7</text>
<text x="97.3" y="145.6">B6</text>
<text x="195.6" y="146.3">1K</text>
<text x="223.5" y="146.9">330R</text>
<text x="223.5" y="144.4">R19</text>
<text x="234.3" y="146.9">R20</text>
<text x="234.3" y="144.4">82R</text>
<text x="86.7" y="153.3">A-&gt;B</text>
<text x="86.7" y="155.8">CE</text>
<text x="132.6" y="154.5">74LS86</text>
<text x="133.7" y="152">U17A</text>
<text x="154.2" y="150.1">+5V</text>
<text x="94.2" y="156.5" transform="rotate(-90 94.2 156.5)">GND</text>
<text x="134.2" y="166.6">U17B</text>
<text x="157.1" y="163.6" transform="rotate(-90 157.1 163.6)">VCC</text>
<text x="163.2" y="166">U17E</text>
<text x="133.2" y="169.1">74LS86</text>
<text x="157.1" y="173" transform="rotate(-90 157.1 173)">GND</text>
<text x="163.2" y="168.5">74LS86</text>
</g>
<g font-size="1.8" fill="#000084">
<text x="104.7" y="45.4">RA[0..3]</text>
<text x="186.5" y="45.4">MA[0..13]</text>
<text x="98.1" y="75.2">A[0..15]</text>
<text x="48.7" y="117.8">SD[0..7]</text>
<text x="104.8" y="117.8">D[0..7]</text>
</g>
<g font-size="1.8" fill="#a90000">
<text x="150.2" y="43.9" transform="rotate(-90 150.2 43.9)">20</text>
<text x="133.9" y="53.7">36</text>
<text x="133.9" y="51.2">37</text>
<text x="133.9" y="48.6">38</text>
<text x="163.8" y="48.6">4</text>
<text x="163.8" y="51.2">5</text>
<text x="163.8" y="53.7">6</text>
<text x="69" y="57.8" transform="rotate(-90 69 57.8)">16</text>
<text x="133.9" y="58.8">34</text>
<text x="133.9" y="56.3">35</text>
<text x="163.8" y="56.3">7</text>
<text x="163.8" y="58.8">8</text>
<text x="58.3" y="61.3">2</text>
<text x="58.3" y="63.9">3</text>
<text x="78.7" y="61.3">4</text>
<text x="134.5" y="63.9">2</text>
<text x="163.2" y="63.9">10</text>
<text x="163.8" y="61.3">9</text>
<text x="35.5" y="69">11</text>
<text x="46.6" y="71.5">12</text>
<text x="46.6" y="66.4">13</text>
<text x="57.7" y="71.5">10</text>
<text x="58.3" y="69">6</text>
<text x="58.3" y="66.4">7</text>
<text x="78.1" y="71.5">12</text>
<text x="78.7" y="66.4">5</text>
<text x="133.9" y="66.4">18</text>
<text x="133.9" y="69">19</text>
<text x="133.9" y="71.5">21</text>
<text x="163.2" y="66.4">11</text>
<text x="163.2" y="69">12</text>
<text x="163.2" y="71.5">13</text>
<text x="57.7" y="74">11</text>
<text x="57.7" y="76.6">15</text>
<text x="78.1" y="76.6">13</text>
<text x="133.9" y="74">22</text>
<text x="133.9" y="76.6">23</text>
<text x="163.2" y="74">14</text>
<text x="163.2" y="76.6">15</text>
<text x="57.7" y="79.1">14</text>
<text x="78.7" y="81.7">9</text>
<text x="133.9" y="79.1">24</text>
<text x="133.9" y="81.7">25</text>
<text x="163.2" y="79.1">16</text>
<text x="163.2" y="81.7">17</text>
<text x="202.8" y="79.1">9</text>
<text x="213.9" y="81.7">8</text>
<text x="223.1" y="81.7">5</text>
<text x="78.7" y="84.2">1</text>
<text x="133.9" y="88">33</text>
<text x="202.2" y="84.2">10</text>
<text x="223.1" y="86.7">6</text>
<text x="234.2" y="84.2">4</text>
<text x="69" y="90.2" transform="rotate(-90 69 90.2)">8</text>
<text x="133.9" y="95.6">30</text>
<text x="133.9" y="93.1">31</text>
<text x="133.9" y="90.6">32</text>
<text x="163.8" y="93.1">3</text>
<text x="133.9" y="100.7">28</text>
<text x="133.9" y="98.2">29</text>
<text x="133.9" y="105.8">26</text>
<text x="133.9" y="103.3">27</text>
<text x="163.2" y="103.3">39</text>
<text x="163.2" y="105.8">40</text>
<text x="177.3" y="103.3">2</text>
<text x="188.5" y="105.8">1</text>
<text x="150.2" y="111.8" transform="rotate(-90 150.2 111.8)">1</text>
<text x="177.3" y="108.3">3</text>
<text x="93.1" y="125.8" transform="rotate(-90 93.1 125.8)">20</text>
<text x="82.5" y="129.3">2</text>
<text x="82.5" y="131.8">3</text>
<text x="102.2" y="131.8">17</text>
<text x="102.2" y="129.3">18</text>
<text x="223" y="130.2" transform="rotate(-90 223 130.2)">1</text>
<text x="82.5" y="134.4">4</text>
<text x="82.5" y="136.9">5</text>
<text x="102.2" y="136.9">15</text>
<text x="102.2" y="134.4">16</text>
<text x="215.2" y="135.3">2</text>
<text x="223" y="137.9" transform="rotate(-90 223 137.9)">3</text>
<text x="82.5" y="139.4">6</text>
<text x="82.5" y="142">7</text>
<text x="102.2" y="142">13</text>
<text x="102.2" y="139.4">14</text>
<text x="82.5" y="144.5">8</text>
<text x="82.5" y="147.1">9</text>
<text x="102.2" y="147.1">11</text>
<text x="102.2" y="144.5">12</text>
<text x="81.9" y="154.7">19</text>
<text x="82.5" y="152.1">1</text>
<text x="93.1" y="161.3" transform="rotate(-90 93.1 161.3)">10</text>
<text x="130.4" y="156.6">1</text>
<text x="130.4" y="161.7">2</text>
<text x="141.5" y="159.1">3</text>
<text x="156" y="157.5" transform="rotate(-90 156 157.5)">14</text>
<text x="131.1" y="171.2">4</text>
<text x="142.2" y="173.7">6</text>
<text x="131.1" y="176.3">5</text>
<text x="156" y="177.2" transform="rotate(-90 156 177.2)">7</text>
</g>
<g font-size="1.8" fill="#0f0f0f">
<text x="125.7" y="53.6">RA2</text>
<text x="125.7" y="51.1">RA1</text>
<text x="125.7" y="48.5">RA0</text>
<text x="168.9" y="48.5">MA0</text>
<text x="168.9" y="51.1">MA1</text>
<text x="168.9" y="53.6">MA2</text>
<text x="125.7" y="56.2">RA3</text>
<text x="168.9" y="56.2">MA3</text>
<text x="168.9" y="58.7">MA4</text>
<text x="168.9" y="63.8">MA6</text>
<text x="168.9" y="61.2">MA5</text>
<text x="168.9" y="71.4">MA9</text>
<text x="168.9" y="68.9">MA8</text>
<text x="168.9" y="66.3">MA7</text>
<text x="168.9" y="73.9">MA10</text>
<text x="168.9" y="76.5">MA11</text>
<text x="117.5" y="79">A0</text>
<text x="168.9" y="81.6">MA13</text>
<text x="168.9" y="79">MA12</text>
<text x="126.4" y="87.9">D0</text>
<text x="126.4" y="95.5">D3</text>
<text x="126.4" y="93">D2</text>
<text x="126.4" y="90.5">D1</text>
<text x="126.4" y="98.1">D4</text>
<text x="126.4" y="100.6">D5</text>
<text x="126.4" y="105.7">D7</text>
<text x="126.4" y="103.2">D6</text>
<text x="72.4" y="129.2">SD0</text>
<text x="72.4" y="131.7">SD1</text>
<text x="109.2" y="129.2">D0</text>
<text x="109.2" y="131.7">D1</text>
<text x="72.4" y="134.3">SD2</text>
<text x="72.4" y="136.8">SD3</text>
<text x="109.2" y="134.3">D2</text>
<text x="109.2" y="136.8">D3</text>
<text x="72.4" y="141.9">SD5</text>
<text x="72.4" y="139.4">SD4</text>
<text x="109.2" y="141.9">D5</text>
<text x="109.2" y="139.4">D4</text>
<text x="72.4" y="147">SD7</text>
<text x="72.4" y="144.4">SD6</text>
<text x="109.2" y="144.4">D6</text>
<text x="109.2" y="147">D7</text>
</g>
<g font-size="1.8" fill="#0000c2">
<text x="111.1" y="72.8">1.5MHz</text>
<text x="166.4" y="103.3">5.8557kHz</text>
<text x="171.4" y="110.9">30Hz</text>
</g>
</svg>
